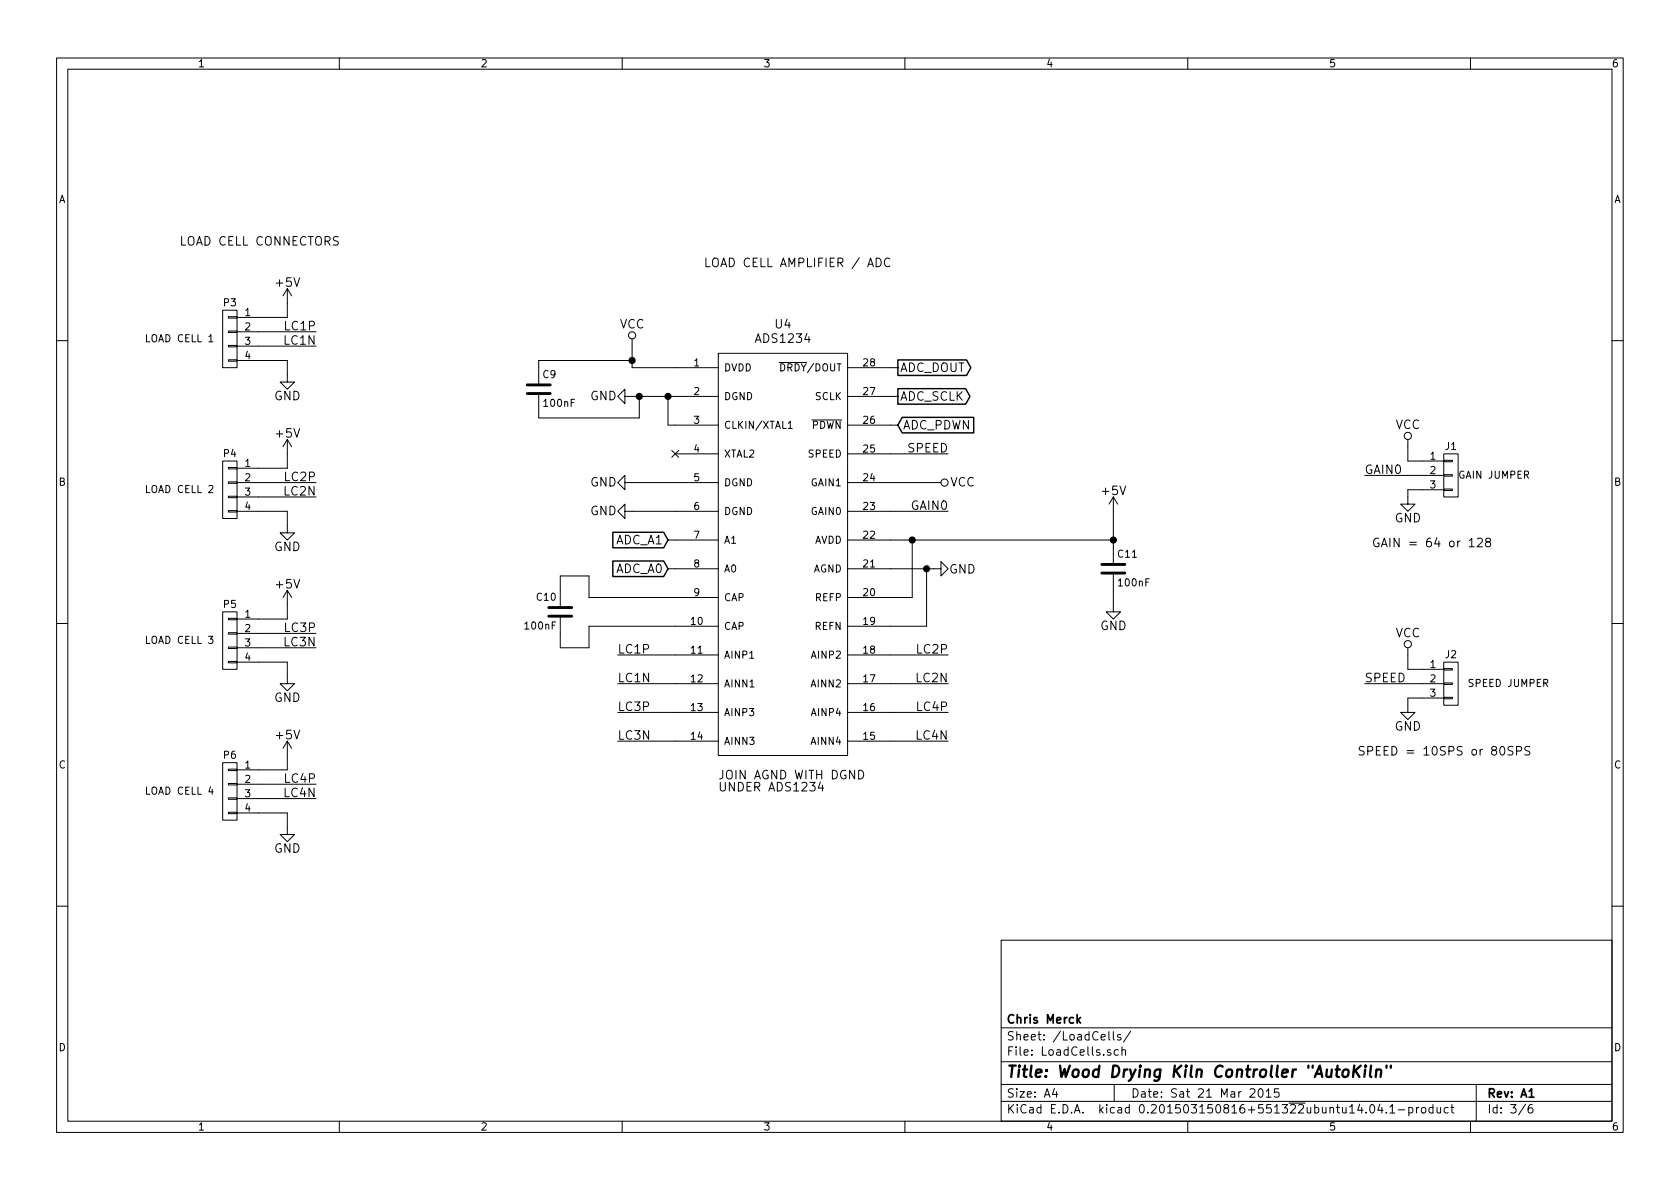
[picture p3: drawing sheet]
<svg xmlns="http://www.w3.org/2000/svg" width="297mm" height="210mm" viewBox="0 0 297 210" stroke-linecap="round" stroke-linejoin="round" font-family="sans-serif">
<g fill="none" stroke="#000" stroke-width=".18">
<path d="M10 10.3h277v189.9h-277zM12 12.2h273v186.1h-273zM60 10.3v1.9M110 10.3v1.9M160 10.3v1.9M210 10.3v1.9M260 10.3v1.9M39.4 54.9h2.5v10.1h-2.5zM40.4 58.5h1.5v.3h-1.5zM40.4 56h1.5v.3h-1.5zM41.9 58.7h14M50.8 51v5.1h-8.9"/>
<path d="M50.8 51l-.8 1.3M50.8 51l.8 1.3M59.8 41.9a.62 .62 0 0 0-.8 .1v.4l.7 .4v.4a.62 .62 0 0 1-.8 .1M111.8 59.9v5.1h15.2M154.9 45.6a.77 .77 0 0 1 .9 .8 .77 .77 0 0 1-.9 .8zM157.3 45.8a.62 .62 0 0 0-.7 0 .62 .62 0 0 0-.2 .7 .58 .58 0 0 0 .3 .6 .58 .58 0 0 0 .6-.1M10 60.2h2M36.9 60.4h.7M40.4 63.6h1.5v.3h-1.5zM40.4 61.1h1.5v.2h-1.5zM41.9 63.7h8.9v3.9h1.3l-1.3 1.2-1.3-1.2h1.3M41.9 61.2h14"/>
<path d="M50.8 77.7v5.1h-8.9M50.8 77.7l-.8 1.3M50.8 77.7l.8 1.3M95.2 69.8v4.1h17.8v-3.8M110.5 70.1v-1.3l-1.3 1.3 1.3 1.3v-1.3h16.5M111.8 63.7h-16.6v4.1M118.1 70.1v5.1h8.9M118.8 79.6l1.2 1.3M120 79.6l-1.2 1.3M127 62.5h22.9v71.1h-22.9zM137.7 64.1h4.9M139.4 74.8l.3-.3v1.3"/>
<path d="M139.4 75.8h.7M143.5 74.3h5.3M149.9 65h8.8M149.9 70.1h8.8M149.9 75.2h8.8M248.9 77.7v3.8h6.4M285 60.2h2M39.4 81.5h2.5v10.2h-2.5zM40.4 90.3h1.5v.2h-1.5zM40.4 87.8h1.5v.2h-1.5zM40.4 85.2h1.5v.3h-1.5zM40.4 82.7h1.5v.2h-1.5z"/>
<path d="M41.9 90.4h8.9v3.8h1.3l-1.3 1.3-1.3-1.3h1.3M41.9 85.3h14M41.9 87.9h14M110.5 85.3v-1.2l-1.3 1.2 1.3 1.3v-1.3h16.5M110.5 90.4v-1.3l-1.3 1.3 1.3 1.3v-1.3h16.5M118.1 95.5h8.9M119.4 80.3h7.6M149.9 80.3h17.7M149.9 85.3h16.5M149.9 90.4h17.7M149.9 95.5h46.9M161.3 95.5v10.2h-11.4"/>
<path d="M196.8 87.9v11.7M196.8 87.9l-.7 1.2M196.8 87.9l.8 1.2M241.3 84.1h14M255.3 86.5h1.5v.2h-1.5zM255.3 83.9h1.5v.3h-1.5zM255.3 81.4h1.5v.3h-1.5zM255.3 80.3h2.5v7.6h-2.5zM255.3 86.6h-6.4v2.5h1.3l-1.3 1.3-1.3-1.3h1.3M259.8 95.6l.4-.4v1.5M259.8 96.7h.9M261.2 95.3l.2-.1h.4l.2 .1 .1 .3-.1 .2-.8 .9h.9"/>
<path d="M263 95.8l-.3-.3v-.2a.48 .48 0 0 1 .8 0l.1 .2-.2 .3-.7 .2v.5a.48 .48 0 0 0 .9-.1v-.3l-.4-.3M10 110.3h2M39.4 108.2h2.5v10.2h-2.5zM40.4 117h1.5v.2h-1.5zM40.4 114.4h1.5v.3h-1.5zM40.4 111.9h1.5v.2h-1.5zM40.4 109.3h1.5v.3h-1.5zM41.9 117.1h8.9v3.8h1.3l-1.3 1.3-1.3-1.3h1.3M41.9 114.5h14M41.9 112h14M50.8 104.4v5.1h-8.9M50.8 104.4l-.8 1.3"/>
<path d="M50.8 104.4l.8 1.3M99.1 109.2v5.3h5v-3.8h22.9M109.2 115.8h17.8M118.1 100.6h8.9M127 105.7h-22.9v-3.9h-5v5.4M149.9 100.6h16.5v-1.3l1.2 1.3-1.2 1.2v-1.2M149.9 115.8h17.7M163.8 100.6v10.1h-13.9M196.8 101.6v6.6h1.3l-1.3 1.3-1.2-1.3h1.2M248.9 114.5v3.9h6.4M255.3 118.2h1.5v.3h-1.5zM255.3 117.1h2.5v7.6h-2.5z"/>
<path d="M285 110.3h2M39.4 134.9h2.5v10.1h-2.5zM40.4 138.6h1.5v.2h-1.5zM40.4 136h1.5v.3h-1.5zM41.9 138.7h14M50.8 131.1v5h-8.9M50.8 131.1l-.8 1.2M50.8 131.1l.8 1.2M109.2 120.9h17.8M109.2 126h17.8M109.2 131.1h17.8M145.1 138.3l-.4 1.1h.9"/>
<path d="M145.4 138.9v1M149.9 120.9h17.7M149.9 126h17.7M149.9 131.1h17.7M151.8 136.2a.77 .77 0 0 1 .9 .8 .77 .77 0 0 1-.9 .7zM241.3 120.9h14M255.3 123.3h1.5v.3h-1.5zM255.3 120.8h1.5v.2h-1.5zM255.3 123.4h-6.4v2.6h1.3l-1.3 1.2-1.3-1.2h1.3M267.5 132.1a.62 .62 0 0 0-.8 .1v.4l.7 .3v.5a.62 .62 0 0 1-.8 0M268.1 132.8l.8-.1 .1-.2v-.3l-.3-.2h-.6v1.5M270.5 132.1a.62 .62 0 0 0-.8 .1v.4l.7 .3v.5a.62 .62 0 0 1-.8 0"/>
<path d="M40.4 143.6h1.5v.3h-1.5zM40.4 141.1h1.5v.2h-1.5zM41.9 143.8h8.9v3.8h1.3l-1.3 1.2-1.3-1.2h1.3M41.9 141.2h14M10 160.2h2M177 166.3h108v32h-108zM285 160.2h2M60 198.3v1.9M110 198.3v1.9M160 198.3v1.9M177 194.8h108M177 191.8h108"/>
<path d="M177 187.8h108M177 181.8h108M186.4 192.5l-.3 1h.9M186.8 193v1M196.1 182.4v1.3l.2 .2M196.4 185.7a.37 .37 0 0 0-.6 .1l.1 .2 .5 .2v.1l-.2 .3-.4-.1M196.8 182.4v1.3l.3 .2M197 191.8v3M197.7 185.7l-.4-.1-.3 .3 .1 .6 .2 .1 .4-.1M198.1 183a.37 .37 0 0 0-.5 .1v.3l.5 .1 .1 .1-.2 .3-.4-.1M198.4 185.7l.2-.1 .4 .1v.9M198.4 185.1v1.5"/>
<path d="M199.9 182.3l-1.2 2M210 198.3v1.9M221 192.7l.3-.2h.3l.3 .5-.9 1h.9M222.6 192.7l.2-.2a.81 .81 0 0 1 .6 .6 .81 .81 0 0 1-.3 .8l-.1 .1a.79 .79 0 0 1-.4-1.3zM223.9 193l.4-.5v1.5M223.9 194h.8M226.1 192.5h-.7l-.1 .7 .2-.1 .5 .1 .2 .2-.1 .5-.2 .1-.6-.1M242.3 195.5l.2-.2a.81 .81 0 0 1 .6 .6 .81 .81 0 0 1-.3 .8l-.1 .1a.79 .79 0 0 1-.4-1.3zM244 195.2l-.4 1.1h1M244.3 195.8v1M245.1 196.7v.1M245.7 195.8l.5-.5v1.5"/>
<path d="M245.7 196.8h.9M247.2 196.3h1.2M249.1 195.9l.4-.1 .3 .3-.1 .6h-.6M249.1 195.8v1.5M250.4 195.8v1M250.9 195.8l-.5 .3M251.4 196l.2-.2 .4 .2 .1 .5-.1 .2-.4 .1-.2-.1zM253.4 195.9l-.5-.1-.2 .3v.6l.2 .1 .5-.1M253.4 195.3v1.5M254.1 195.8l.1 .9 .3 .1 .2-.1M254.7 195.8v1M256.1 195.9l-.5-.1-.3 .3 .1 .6 .2 .1 .5-.1"/>
<path d="M256.5 195.8h.6M256.7 195.3v1.3l.4 .2M260 198.3v1.9M261 191.8v6.5M269.7 195.2l-1.2 2M270.9 195.3a.59 .59 0 0 0-.7 .7l.1 .7 .2 .1 .5-.1v-.5l-.1-.2-.4-.1-.3 .3"/>
<circle cx="111.8" cy="59.3" r=".63"/>
<circle cx="248.9" cy="77.1" r=".63"/>
<circle cx="167" cy="85.3" r=".63"/>
<circle cx="248.9" cy="113.9" r=".63"/>
</g>
<path d="M191 179.9l-.6 .6M190.6 180.4l.4 .5M270.4 194h.8" fill="none" stroke="#000" stroke-width=".3"/>
<path d="M239.4 188.4l-.2 2M239.6 189.3l.8 1.1M240.6 188.4l-1.3 1.2M241.4 189.1l-.2 1.3M241.5 188.4l-.1 .2 .2-.1-.1-.1-.1 .2M242.4 188.4l-.2 1.8 .3 .2M243.4 189.3a.52 .52 0 0 1 .8 .1l-.1 1M243.4 189.1l-.2 1.3M245.2 188.4l-.1 .4M245.9 188.4v.4" fill="none" stroke="#000" stroke-width=".41"/>
<path d="M93.2 69.6h4.1M93.2 68.1h4.1M194.8 99.8h4.1M97 109h4.1M97 107.4h4.1M194.8 101.3h4.1" fill="none" stroke="#000" stroke-width=".51"/>
<g fill="#000" stroke="#000" stroke-width=".25">
<circle cx="111.8" cy="63.7" r=".51"/>
<circle cx="113" cy="70.1" r=".51"/>
<circle cx="118.1" cy="70.1" r=".51"/>
<circle cx="161.3" cy="95.5" r=".51"/>
<circle cx="196.9" cy="95.5" r=".51"/>
<circle cx="163.8" cy="100.6" r=".51"/>
</g>
<path d="M158.7 63.6h12.2l.8 1.4-.8 1.4h-12.2zM158.7 68.7h12l.8 1.4-.8 1.4h-12zM159.5 73.8h12.7v2.7h-12.7l-.8-1.3zM108.4 94.1h8.9l.8 1.4-.8 1.4h-8.9zM108.4 99.2h8.9l.8 1.4-.8 1.3h-8.9z" fill="none" stroke="#000" stroke-width=".25"/>
<text font-size="2.8" x="178" y="190.5">Title: Wood Drying Kiln Controller &quot;AutoKiln&quot;</text>
<g font-size="2.1">
<text x="31.7" y="43.4">LOAD CELL CONNECTORS</text>
<text x="124.5" y="47.2">LOAD CELL AMPLIFIER / ADC</text>
<text x="48.9" y="50.7">+5V</text>
<text x="50.4" y="58.4">LC1P</text>
<text x="109.5" y="58.1">VCC</text>
<text x="137.1" y="58.1">U4</text>
<text x="50.3" y="61">LC1N</text>
<text x="133.8" y="60.6">ADS1234</text>
<text x="159.2" y="65.8">ADC_DOUT</text>
<text x="48.4" y="70.8">GND</text>
<text x="104.3" y="70.8">GND</text>
<text x="159.2" y="70.9">ADC_SCLK</text>
<text x="48.9" y="77.4">+5V</text>
<text x="159.7" y="75.9">ADC_PDWN</text>
<text x="246.7" y="75.9">VCC</text>
<text x="160.5" y="80">SPEED</text>
<text x="241.3" y="83.8">GAIN0</text>
<text x="50.3" y="87.6">LC2N</text>
<text x="50.4" y="85.1">LC2P</text>
<text x="104.3" y="86">GND</text>
<text x="167.9" y="86">VCC</text>
<text x="194.9" y="87.5">+5V</text>
<text x="104.3" y="91.1">GND</text>
<text x="161.2" y="90.2">GAIN0</text>
<text x="246.6" y="92.4">GND</text>
<text x="48.4" y="97.5">GND</text>
<text x="108.7" y="96.3">ADC_A1</text>
<text x="108.7" y="101.3">ADC_A0</text>
<text x="167.8" y="101.4">GND</text>
<text x="242.6" y="96.8">GAIN = 64 or 128</text>
<text x="48.9" y="104.1">+5V</text>
<text x="50.4" y="111.8">LC3P</text>
<text x="194.5" y="111.4">GND</text>
<text x="246.7" y="112.7">VCC</text>
<text x="50.3" y="114.3">LC3N</text>
<text x="109.2" y="115.6">LC1P</text>
<text x="162.2" y="115.6">LC2P</text>
<text x="48.4" y="124.1">GND</text>
<text x="109.2" y="120.6">LC1N</text>
<text x="109.2" y="125.7">LC3P</text>
<text x="162.1" y="120.6">LC2N</text>
<text x="162.2" y="125.7">LC4P</text>
<text x="241.3" y="120.6">SPEED</text>
<text x="48.9" y="130.7">+5V</text>
<text x="109.2" y="130.8">LC3N</text>
<text x="162.1" y="130.8">LC4N</text>
<text x="246.6" y="129.2">GND</text>
<text x="127" y="137.8">JOIN AGND WITH DGND</text>
<text x="240" y="133.6">SPEED = 10SPS or 80SPS</text>
<text x="50.3" y="141">LC4N</text>
<text x="50.4" y="138.4">LC4P</text>
<text x="127" y="139.9">UNDER ADS1234</text>
<text x="48.4" y="150.8">GND</text>
<text x="178" y="184">Sheet: /LoadCells/</text>
<text x="178" y="181">Chris Merck</text>
<text x="178" y="186.7">File: LoadCells.sch</text>
<text x="178" y="196.9">KiCad E.D.A. kicad 0.201503150816+551322ubuntu14.04.1-product</text>
<text x="178" y="194.1">Size: A4</text>
<text x="200" y="194.1">Date: Sat 21 Mar 2015</text>
<text x="263" y="194.1">Rev: A1</text>
<text x="263" y="196.9">Id: 3/6</text>
</g>
<g font-size="1.8">
<text x="35" y="11.9">1</text>
<text x="85" y="11.9">2</text>
<text x="135" y="11.9">3</text>
<text x="185" y="11.9">4</text>
<text x="235" y="11.9">5</text>
<text x="285" y="11.9">6</text>
<text x="10.4" y="35.9">A</text>
<text x="285.4" y="35.9">A</text>
<text x="39.6" y="54.1">P3</text>
<text x="43.3" y="55.9">1</text>
<text x="43.3" y="58.4">2</text>
<text x="26" y="60.5">LOAD CELL 1</text>
<text x="43.3" y="61">3</text>
<text x="43.3" y="63.5">4</text>
<text x="122.7" y="64.8">1</text>
<text x="128" y="65.7">DVDD</text>
<text x="138.3" y="65.7">DRDY/DOUT</text>
<text x="152.7" y="64.8">28</text>
<text x="96" y="66.8">C9</text>
<text x="96.3" y="71.9">100nF</text>
<text x="122.7" y="69.8">2</text>
<text x="128" y="70.7">DGND</text>
<text x="144" y="70.7">SCLK</text>
<text x="152.7" y="69.8">27</text>
<text x="122.7" y="74.9">3</text>
<text x="128" y="75.8">CLKIN/XTAL1</text>
<text x="143.4" y="75.8">PDWN</text>
<text x="152.7" y="74.9">26</text>
<text x="39.6" y="80.8">P4</text>
<text x="43.3" y="82.5">1</text>
<text x="122.7" y="80">4</text>
<text x="128" y="80.9">XTAL2</text>
<text x="142.8" y="80.9">SPEED</text>
<text x="152.7" y="80">25</text>
<text x="252.9" y="81.3">1</text>
<text x="252.9" y="83.8">2</text>
<text x="255.6" y="79.5">J1</text>
<text x="10.4" y="85.9">B</text>
<text x="26" y="87.2">LOAD CELL 2</text>
<text x="43.3" y="85.1">2</text>
<text x="43.3" y="87.6">3</text>
<text x="122.7" y="85.1">5</text>
<text x="128" y="86">DGND</text>
<text x="143.4" y="86">GAIN1</text>
<text x="152.7" y="85.1">24</text>
<text x="252.9" y="86.4">3</text>
<text x="258" y="84.6">GAIN JUMPER</text>
<text x="285.4" y="85.9">B</text>
<text x="43.3" y="90.2">4</text>
<text x="122.7" y="90.2">6</text>
<text x="122.7" y="95.2">7</text>
<text x="128" y="91.1">DGND</text>
<text x="143.4" y="91.1">GAIN0</text>
<text x="152.7" y="95.2">22</text>
<text x="152.7" y="90.2">23</text>
<text x="122.7" y="100.3">8</text>
<text x="128" y="96.1">A1</text>
<text x="128" y="101.2">A0</text>
<text x="143.6" y="101.2">AGND</text>
<text x="143.8" y="96.1">AVDD</text>
<text x="152.7" y="100.3">21</text>
<text x="197.7" y="98.6">C11</text>
<text x="39.6" y="107.5">P5</text>
<text x="94.9" y="106.2">C10</text>
<text x="122.7" y="105.4">9</text>
<text x="128" y="106.3">CAP</text>
<text x="144.1" y="106.3">REFP</text>
<text x="152.7" y="105.4">20</text>
<text x="197.9" y="103.7">100nF</text>
<text x="26" y="113.8">LOAD CELL 3</text>
<text x="43.3" y="109.2">1</text>
<text x="43.3" y="111.8">2</text>
<text x="92.9" y="111.3">100nF</text>
<text x="122.2" y="110.5">10</text>
<text x="128" y="111.4">CAP</text>
<text x="144" y="111.4">REFN</text>
<text x="152.7" y="110.5">19</text>
<text x="43.3" y="114.3">3</text>
<text x="43.3" y="116.8">4</text>
<text x="122.2" y="115.6">11</text>
<text x="128" y="116.5">AINP1</text>
<text x="143.6" y="116.5">AINP2</text>
<text x="152.7" y="115.6">18</text>
<text x="252.9" y="118.1">1</text>
<text x="255.6" y="116.4">J2</text>
<text x="122.2" y="120.6">12</text>
<text x="122.2" y="125.7">13</text>
<text x="128" y="121.5">AINN1</text>
<text x="143.5" y="121.5">AINN2</text>
<text x="152.7" y="125.7">16</text>
<text x="152.7" y="120.6">17</text>
<text x="252.9" y="120.6">2</text>
<text x="252.9" y="123.2">3</text>
<text x="259.8" y="121.5">SPEED JUMPER</text>
<text x="122.2" y="130.8">14</text>
<text x="128" y="126.6">AINP3</text>
<text x="128" y="131.7">AINN3</text>
<text x="143.5" y="131.7">AINN4</text>
<text x="143.6" y="126.6">AINP4</text>
<text x="152.7" y="130.8">15</text>
<text x="10.4" y="135.9">C</text>
<text x="39.6" y="134.2">P6</text>
<text x="43.3" y="135.9">1</text>
<text x="285.4" y="135.9">C</text>
<text x="26" y="140.5">LOAD CELL 4</text>
<text x="43.3" y="138.4">2</text>
<text x="43.3" y="141">3</text>
<text x="43.3" y="143.5">4</text>
<text x="10.4" y="185.9">D</text>
<text x="285.4" y="185.9">D</text>
<text x="35" y="199.9">1</text>
<text x="85" y="199.9">2</text>
<text x="135" y="199.9">3</text>
<text x="185" y="199.9">4</text>
<text x="235" y="199.9">5</text>
<text x="285" y="199.9">6</text>
</g>
</svg>
